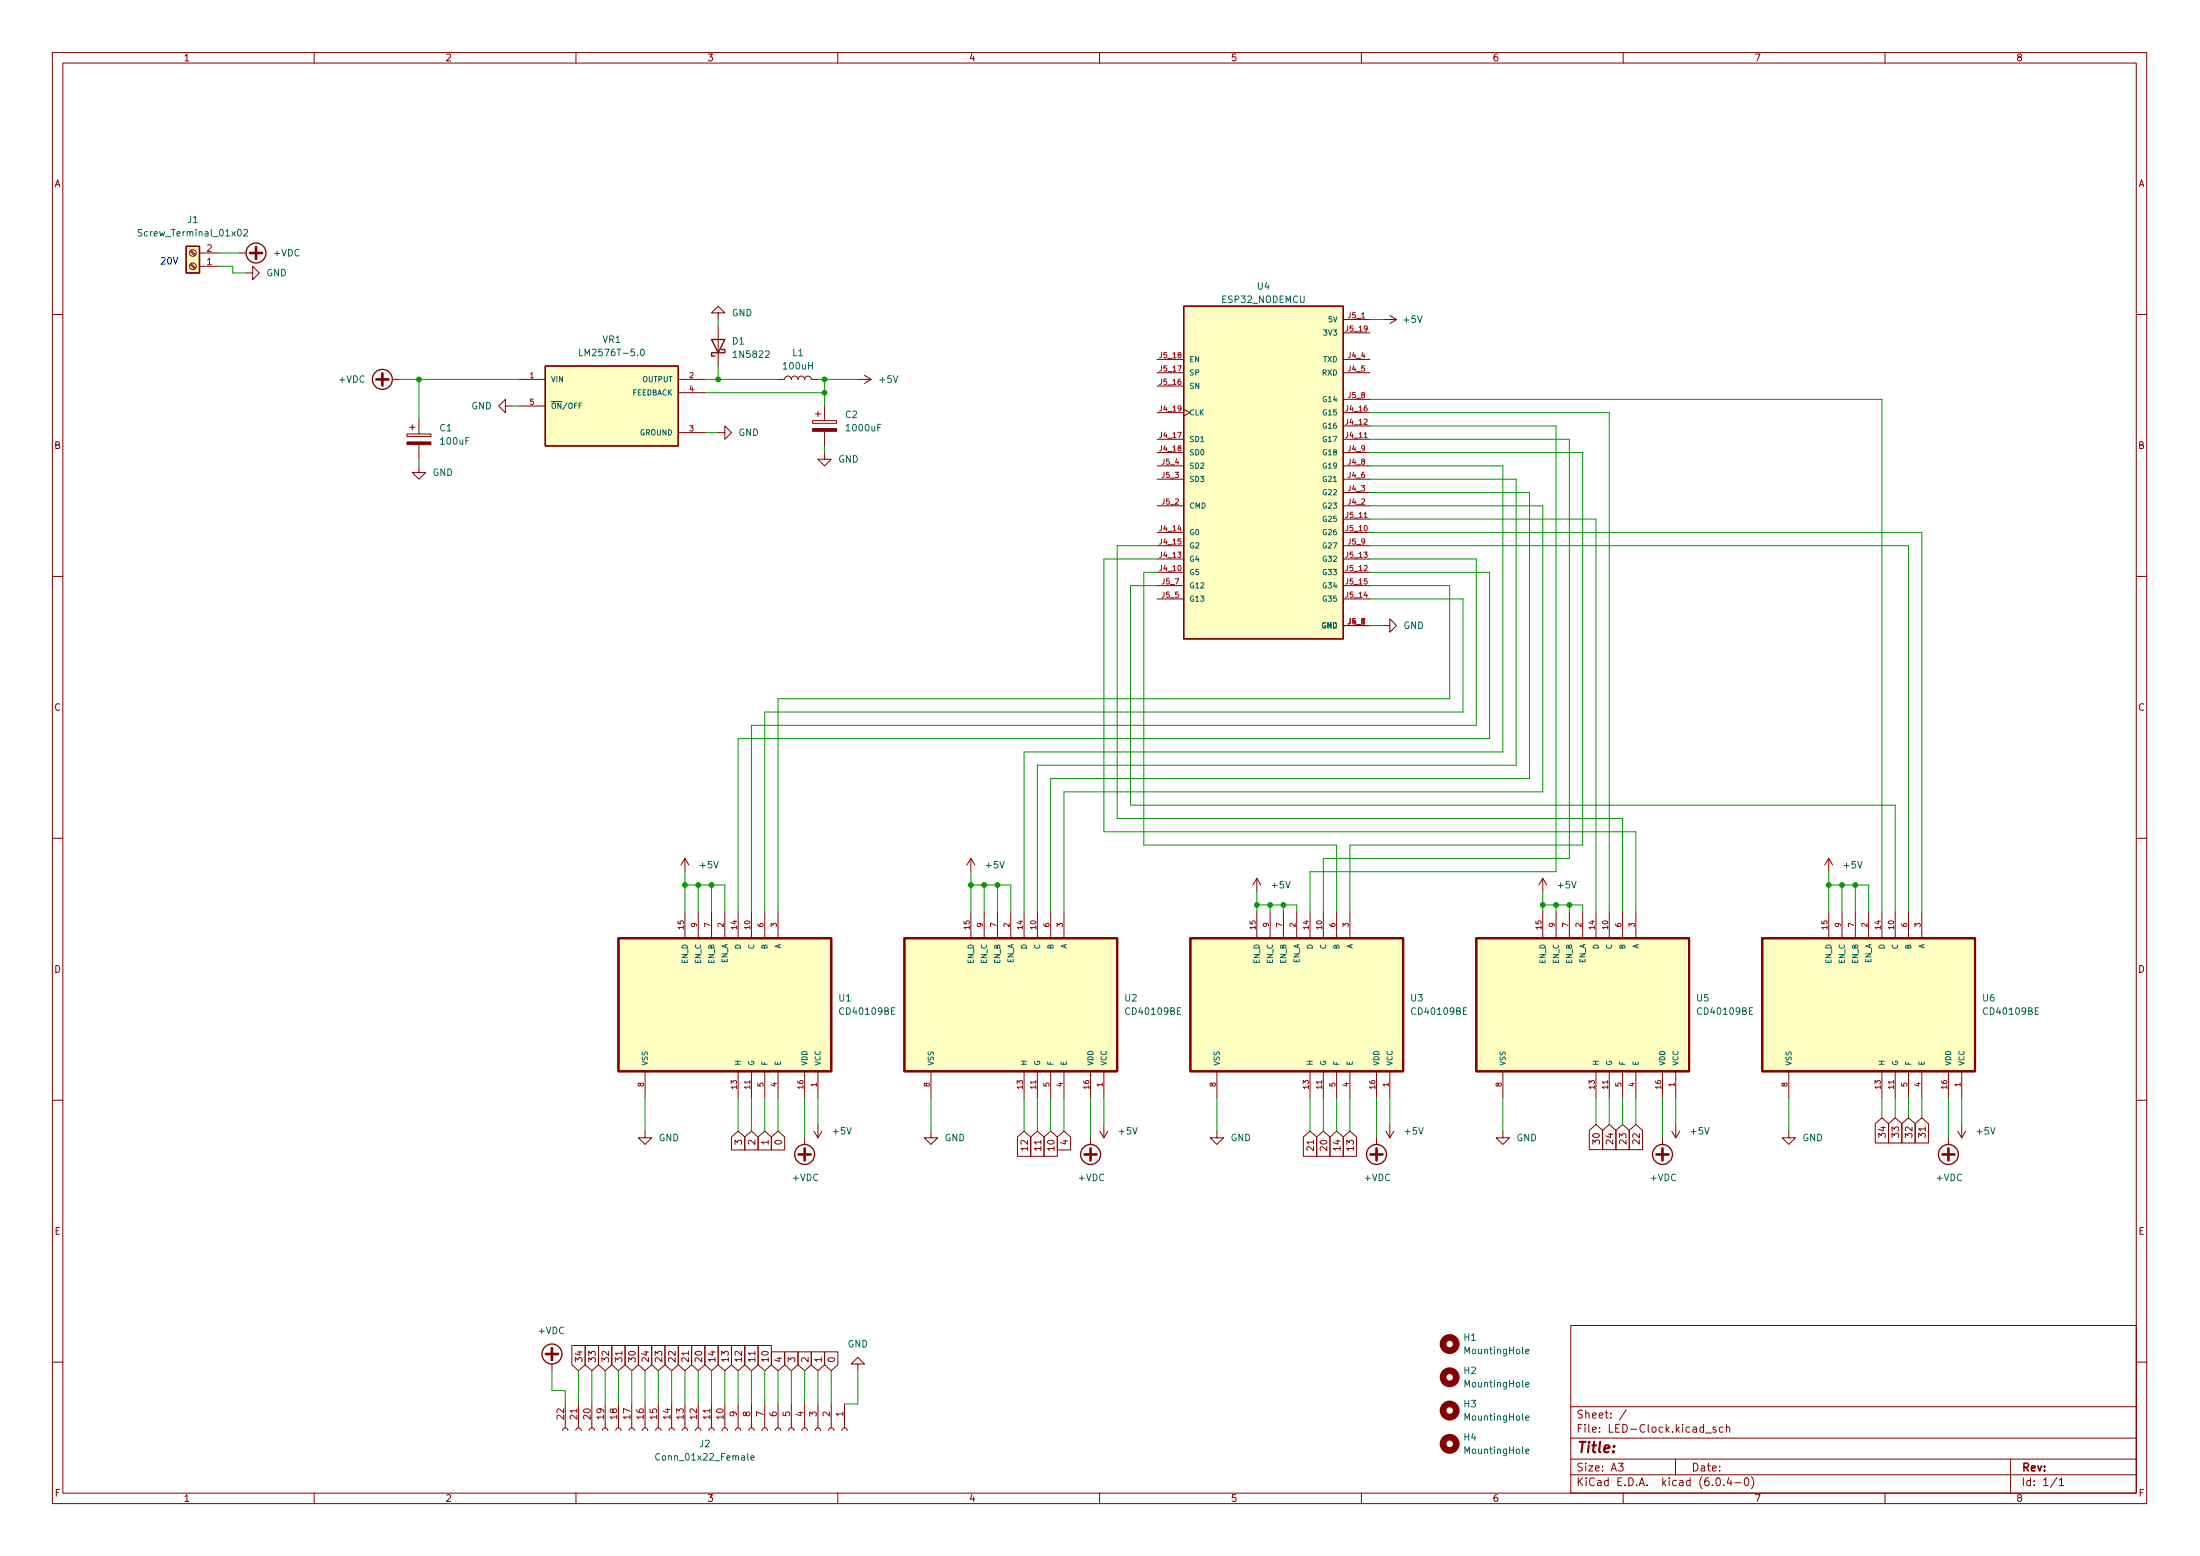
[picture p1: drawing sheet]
<svg xmlns="http://www.w3.org/2000/svg" width="420mm" height="297mm" viewBox="0 0 420 297" stroke-linecap="round" stroke-linejoin="round" font-family="sans-serif">
<g fill="none" stroke="#840000" stroke-width=".19">
<path d="M10 10h400v277h-400zM12 12h396v273h-396zM60 10v2M110 10v2M160 10v2M210 10v2M260 10v2M310 10v2M360 10v2M36.3 48l.9 .8M36.3 50.5l.9 .8M36.5 47.8l.9 .8"/>
<path d="M36.5 50.3l.9 .9M38.1 48.3h3.8M38.1 50.8h3.8M45.7 48.3h1.3M47 52.1h1.3v-1.3l1.2 1.3-1.2 1.3v-1.3M137.2 59.7h1.2l-1.2-1.2-1.3 1.2h1.3v1.3M10 60h2M74.9 72.4h1.3M96.5 77.5v-1.3l-1.3 1.3 1.3 1.3v-1.3h1.3M99.1 72.4h5M99.1 77.5h5M129.5 72.4h5.1"/>
<path d="M129.5 75h5.1M137.2 62.3v7.6M148.6 72.4h1.3a.64 .64 0 0 1 .6-.6 .64 .64 0 0 1 .6 .6 .64 .64 0 0 1 .7-.6 .64 .64 0 0 1 .6 .6 .64 .64 0 0 1 .6-.6 .64 .64 0 0 1 .7 .6 .64 .64 0 0 1 .6-.6 .64 .64 0 0 1 .6 .6h1.3M155.7 79h1M156.2 78.5v1M157.5 77.5v2.8M163.8 72.4h2.6M165.1 71.7l1.3 .7M166.4 72.4l-1.3 .8M221 78.8h5.1M221 68.6h5.1M221 71.2h5.1"/>
<path d="M221 73.7h5.1M226.1 78.1l1.2 .7-1.2 .6M256.5 78.8h5.1M256.5 68.6h5.1M256.5 71.2h5.1M256.5 61h5.1M256.5 63.5h5.1M256.5 76.2h5.1M264.2 61h2.5M265.4 60.2l1.3 .8M266.7 61l-1.3 .8M408 60h2"/>
<path d="M77.7 82.8h4.6v.5h-4.6zM78.2 81.6h1M78.7 81.1v1M80 88.9v1.3h1.3l-1.3 1.3-1.3-1.3h1.3M80 80v2.8M80 84.9v2.8M129.5 82.6h5.1M137.2 82.6h1.2v-1.3l1.3 1.3-1.3 1.3v-1.3M155.2 80.3h4.6v.5h-4.6zM157.5 86.4v1.3h1.2l-1.2 1.2-1.3-1.2h1.3M157.5 82.3v2.8M221 83.9h5.1"/>
<path d="M221 86.4h5.1M221 96.6h5.1M221 91.5h5.1M221 88.9h5.1M256.5 83.9h5.1M256.5 81.3h5.1M256.5 86.4h5.1M256.5 96.6h5.1M256.5 94h5.1M256.5 91.5h5.1M256.5 88.9h5.1M256.5 99.1h5.1"/>
<path d="M10 110h2M221 109.3h5.1M221 106.7h5.1M221 101.6h5.1M221 104.2h5.1M221 114.3h5.1M221 111.8h5.1M256.5 119.4h5.1M256.5 109.3h5.1M256.5 106.7h5.1M256.5 101.6h5.1M256.5 104.2h5.1"/>
<path d="M256.5 114.3h5.1M256.5 111.8h5.1M264.2 119.4h1.2v-1.3l1.3 1.3-1.3 1.3v-1.3M408 110h2M10 160h2M130.8 163.9v2.5M130.8 174v5.1M130.8 163.9l-.8 1.2M130.8 163.9l.8 1.2M133.3 174v5.1M135.9 174v5.1M138.4 174v5.1"/>
<path d="M141 174v5.1M143.5 174v5.1M146 174v5.1M148.6 174v5.1M185.4 163.9l-.7 1.2M185.4 163.9v2.5M185.4 174v5.1M185.4 163.9l.8 1.2M188 174v5.1M190.5 174v5.1M193 174v5.1M195.6 174v5.1"/>
<path d="M198.1 174v5.1M200.7 174v5.1M203.2 174v5.1M240 167.7l-.7 1.2M240 167.7v2.5M240 174v5.1M240 167.7l.8 1.2M242.6 174v5.1M245.1 174v5.1M247.6 174v5.1M250.2 174v5.1M252.7 174v5.1"/>
<path d="M255.3 174v5.1M257.8 174v5.1M294.6 167.7l-.7 1.2M294.6 167.7v2.5M294.6 174v5.1M294.6 167.7l.8 1.2M297.2 174v5.1M299.7 174v5.1M302.3 174v5.1M304.8 174v5.1M307.3 174v5.1M309.9 174v5.1"/>
<path d="M312.4 174v5.1M349.2 163.9v2.5M349.2 174v5.1M349.2 163.9l-.7 1.2M349.2 163.9l.8 1.2M351.8 174v5.1M354.3 174v5.1M356.9 174v5.1M359.4 174v5.1M361.9 174v5.1M364.5 174v5.1M367 174v5.1"/>
<path d="M408 160h2M10 210h2M123.2 215.9v1.3h1.3l-1.3 1.3-1.3-1.3h1.3M123.2 204.5v5.1M139.7 217l1.3-1.1 1.2 1.1v2.5h-2.5zM141 204.5v5.1M142.2 217l1.3-1.1 1.3 1.1v2.5h-2.6zM143.5 204.5v5.1M144.8 217l1.2-1.1 1.3 1.1v2.5h-2.5zM146 204.5v5.1M147.3 217l1.3-1.1 1.3 1.1v2.5h-2.6zM148.6 204.5v5.1"/>
<path d="M153.7 204.5v5.1M153.7 217.2v1.3M155.4 215.9l.8 1.3M156.2 204.5v5.1M156.2 214.7v2.5M157 215.9l-.8 1.3M177.8 215.9v1.3h1.3l-1.3 1.3-1.3-1.3h1.3M177.8 204.5v5.1M194.3 217l1.3-1.1 1.3 1.1v3.7h-2.6zM195.6 204.5v5.1M196.8 217l1.3-1.1 1.3 1.1v3.7h-2.6zM198.1 204.5v5.1"/>
<path d="M199.4 217l1.3-1.1 1.2 1.1v3.7h-2.5zM200.7 204.5v5.1M201.9 217l1.3-1.1 1.3 1.1v2.5h-2.6zM203.2 204.5v5.1M208.3 204.5v5.1M208.3 217.2v1.3M210.1 215.9l.7 1.3M210.8 204.5v5.1M210.8 214.7v2.5M211.6 215.9l-.8 1.3M232.4 215.9v1.3h1.3l-1.3 1.3-1.3-1.3h1.3M232.4 204.5v5.1"/>
<path d="M248.9 217l1.3-1.1 1.3 1.1v3.7h-2.6zM250.2 204.5v5.1M251.5 217l1.2-1.1 1.3 1.1v3.7h-2.5zM252.7 204.5v5.1M254 217l1.3-1.1 1.2 1.1v3.7h-2.5zM255.3 204.5v5.1M256.5 217l1.3-1.1 1.3 1.1v3.7h-2.6zM257.8 204.5v5.1M262.9 204.5v5.1M262.9 217.2v1.3M264.7 215.9l.7 1.3M265.4 204.5v5.1"/>
<path d="M265.4 214.7v2.5M266.2 215.9l-.8 1.3M287 215.9v1.3h1.3l-1.3 1.3-1.3-1.3h1.3M287 204.5v5.1M303.5 215.8l1.3-1.1 1.3 1.1v3.7h-2.6zM304.8 204.5v5.1M306.1 215.8l1.2-1.1 1.3 1.1v3.7h-2.5zM307.3 204.5v5.1M308.6 215.8l1.3-1.1 1.2 1.1v3.7h-2.5zM309.9 204.5v5.1M311.1 215.8l1.3-1.1 1.3 1.1v3.7h-2.6zM312.4 204.5v5.1"/>
<path d="M317.5 204.5v5.1M317.5 217.2v1.3M319.3 215.9l.7 1.3M320 204.5v5.1M320 214.7v2.5M320.8 215.9l-.8 1.3M341.6 215.9v1.3h1.3l-1.3 1.3-1.2-1.3h1.2M341.6 204.5v5.1M358.1 214.5l1.3-1.1 1.3 1.1v3.7h-2.6zM359.4 204.5v5.1M360.7 214.5l1.2-1.1 1.3 1.1v3.7h-2.5zM361.9 204.5v5.1"/>
<path d="M363.2 214.5l1.3-1.1 1.3 1.1v3.7h-2.6zM364.5 204.5v5.1M365.8 214.5l1.2-1.1 1.3 1.1v3.7h-2.5zM367 204.5v5.1M372.1 204.5v5.1M372.1 217.2v1.3M373.9 215.9l.7 1.3M374.6 204.5v5.1M374.6 214.7v2.5M375.4 215.9l-.8 1.3M408 210h2M109.2 256.9h2.6v3.6l-1.3 1.2-1.3-1.2z"/>
<path d="M111.8 256.9h2.5v3.6l-1.3 1.2-1.2-1.2zM114.3 256.9h2.5v3.6l-1.2 1.2-1.3-1.2zM116.8 256.9h2.6v3.6l-1.3 1.2-1.3-1.2zM118.8 258v.7M119.4 256.9h2.5v3.6l-1.3 1.2-1.2-1.2zM121.9 256.9h2.6v3.6l-1.3 1.2-1.3-1.2zM124.5 256.9h2.5v3.6l-1.3 1.2-1.2-1.2zM127 256.9h2.5v3.6l-1.2 1.2-1.3-1.2zM129.5 256.9h2.6v3.6l-1.3 1.2-1.3-1.2zM131.5 258v.7M132.1 256.9h2.5v3.6l-1.3 1.2-1.2-1.2zM134.6 256.9h2.6v3.6l-1.3 1.2-1.3-1.2z"/>
<path d="M137.2 256.9h2.5v3.6l-1.3 1.2-1.2-1.2zM139.7 256.9h2.5v3.6l-1.2 1.2-1.3-1.2zM142.2 256.9h2.6v3.6l-1.3 1.2-1.3-1.2zM144.2 258v.7M144.8 256.9h2.5v3.6l-1.3 1.2-1.2-1.2zM147.3 258.1h2.6v2.4l-1.3 1.2-1.3-1.2zM149.9 258.1h2.5v2.4l-1.3 1.2-1.2-1.2zM152.4 258.1h2.5v2.4l-1.2 1.2-1.3-1.2zM154.9 258.1h2.6v2.4l-1.3 1.2-1.3-1.2zM157.5 258.1h2.5v2.4l-1.3 1.2-1.2-1.2zM300 253h108v32h-108zM10 260h2"/>
<path d="M105.4 260.4v1.3M107.4 273.1l.2-.4 .3-.1 .4 .1 .2 .4M107.9 268v4.6M110 273.1l.1-.4 .4-.1 .3 .1 .2 .4M110.5 268v4.6M112.5 273.1l.2-.4 .3-.1 .4 .1 .1 .4M113 268v4.6M115.1 273.1l.1-.4 .4-.1 .3 .1 .2 .4M115.6 268v4.6M117.6 273.1l.2-.4 .3-.1 .4 .1 .1 .4M118.1 268v4.6M120.1 273.1l.2-.4 .3-.1 .4 .1 .2 .4"/>
<path d="M120.6 268v4.6M122.7 273.1l.1-.4 .4-.1 .3 .1 .2 .4M123.2 268v4.6M125.2 273.1l.2-.4 .3-.1 .4 .1 .1 .4M125.7 268v4.6M127.8 273.1l.1-.4 .4-.1 .3 .1 .2 .4M128.3 268v4.6M130.3 273.1l.2-.4 .3-.1 .4 .1 .1 .4M130.8 268v4.6M132.8 273.1l.2-.4 .3-.1 .4 .1 .2 .4M133.3 268v4.6M135.4 273.1l.1-.4 .4-.1 .3 .1 .2 .4"/>
<path d="M135.9 268v4.6M137.9 273.1l.2-.4 .3-.1 .4 .1 .1 .4M138.4 268v4.6M140.5 273.1l.1-.4 .4-.1 .3 .1 .2 .4M141 268v4.6M143 273.1l.2-.4 .3-.1 .4 .1 .1 .4M143.5 268v4.6M145.5 273.1l.2-.4 .3-.1 .4 .1 .2 .4M146 268v4.6M148.1 273.1l.1-.4 .4-.1 .3 .1 .2 .4M148.6 268v4.6M150.6 273.1l.2-.4 .3-.1 .4 .1 .1 .4"/>
<path d="M151.1 268v4.6M153.2 273.1l.1-.4 .4-.1 .3 .1 .2 .4M153.7 268v4.6M155.7 273.1l.2-.4 .3-.1 .4 .1 .1 .4M156.2 268v4.6M158.2 273.1l.2-.4 .3-.1 .4 .1 .2 .4M158.7 268v4.6M160.8 273.1l.1-.4 .4-.1 .3 .1 .2 .4M161.3 268v4.6M163.8 260.4h1.3l-1.3-1.3-1.2 1.3h1.2v1.3M300 278.5h108M300 274.5h108"/>
<path d="M300 268.5h108M309.1 279.3h.9l-.5 .6 .4 .1v.7l-.2 .1-.6-.1M310.6 269.1l-1.3 2M320 278.5v3M325.7 273.6h1.1M327.7 272.5l-.3-.1-.3 .2 .1 .2 .5 .2v.3h-.6M329.1 272.5l-.5-.1-.2 .3 .1 .6h.6M329.7 272.6l.2-.2 .4 .1v.9M329.7 271.9v1.5M384 278.5v6.5M408 260h2M60 285v2"/>
<path d="M110 285v2M160 285v2M210 285v2M260 285v2M300 281.5h108M310 285v2M327.9 282.2l.2-.1a.8 .8 0 0 1 .5 .8 .8 .8 0 0 1-.5 .7 1 1 0 0 1-.2-1.4zM329.2 283.5v.1M330.2 282l-.3 1.1h.9M330.6 282.6v1M331.4 283h1.1M333.3 282.3l.2-.2a.8 .8 0 0 1 .5 .8 .8 .8 0 0 1-.5 .7l-.2-.1-.2-.5z"/>
<path d="M334.5 281.9a1.72 1.72 0 0 1 0 2.3M360 285v2M392.9 282l-1.3 2M393.3 282.5l.4-.4v1.5M393.3 283.6h.8"/>
<circle cx="36.8" cy="48.3" r=".63"/>
<circle cx="36.8" cy="50.8" r=".63"/>
</g>
<path d="M27.1 43.9l-.5-.1-.2 .1v.4l.6 .2 .1 .3-.2 .3-.5-.1M46.6 43.9l.5-.1 .2 .4-.8 .9h.8M110.7 66.7v1.2h.6M122.4 66.8l.2-.1a.68 .68 0 0 1 .5 .6 .68 .68 0 0 1-.5 .6l-.3-.5zM291.4 258l.6-.1-.1-.3h-.3l-.2 .2 .1 .6h.4M126 277.6a.6 .6 0 0 0-.8 .4 .6 .6 0 0 0 .6 .7l.2-.1M143.4 278.3l.6-.1v-.2l-.4-.1-.2 .2 .1 .6h.5M291.4 264.3l.6-.1-.1-.2-.3-.1-.2 .2 .1 .6h.4M291.4 277l.6-.1-.1-.2-.3-.1-.2 .2 .1 .6h.4M291.4 270.7l.6-.1-.1-.3h-.3l-.2 .2 .1 .6h.4" fill="none" stroke="#006464" stroke-width=".19"/>
<g fill="none" stroke="#840000" stroke-width=".51">
<path d="M47.8 48.3h2.2M48.9 47.2v2.2M71.9 72.4h2.3M73 71.3v2.3M153.7 219.2v2.3M208.3 219.2v2.3M262.9 219.2v2.3M317.5 219.2v2.3M372.1 219.2v2.3M152.5 220.4h2.3M207.1 220.4h2.3M261.7 220.4h2.3"/>
<path d="M316.4 220.4h2.2M371 220.4h2.3M104.3 258.5h2.3M105.4 257.3v2.3"/>
</g>
<g fill="none" stroke="#840000" stroke-width=".25">
<path d="M35.6 47h2.5v5.1h-2.5zM226.1 58.5h30.4v63.5h-30.4zM104.1 69.9h25.4v15.2h-25.4zM135.9 64.8h2.5l-1.2 2.5zM137.8 66.7h.6v.6h-2.5v.7h.6"/>
<circle cx="48.9" cy="48.3" r="1.9"/>
<circle cx="73" cy="72.4" r="1.9"/>
<circle cx="153.7" cy="220.4" r="1.9"/>
<circle cx="208.3" cy="220.4" r="1.9"/>
<circle cx="262.9" cy="220.4" r="1.9"/>
<circle cx="317.5" cy="220.4" r="1.9"/>
<circle cx="372.1" cy="220.4" r="1.9"/>
<circle cx="105.4" cy="258.5" r="1.9"/>
</g>
<g fill="#ffffc2" stroke="#ffffc2" stroke-width=".19">
<path d="M281.9 179.1h40.7v25.4h-40.7z"/>
<path d="M336.5 179.1h40.7v25.4h-40.7z"/>
<path d="M35.6 47h2.5v5.1h-2.5z"/>
<path d="M118.1 179.1h40.6v25.4h-40.6z"/>
<path d="M226.1 58.5h30.4v63.5h-30.4z"/>
<path d="M172.7 179.1h40.7v25.4h-40.7z"/>
<path d="M227.3 179.1h40.7v25.4h-40.7z"/>
<path d="M104.1 69.9h25.4v15.2h-25.4z"/>
</g>
<path d="M118.1 179.1h40.6v25.4h-40.6zM172.7 179.1h40.7v25.4h-40.7zM227.3 179.1h40.7v25.4h-40.7zM281.9 179.1h40.7v25.4h-40.7zM336.5 179.1h40.7v25.4h-40.7z" fill="none" stroke="#840000" stroke-width=".41"/>
<g fill="#840000" stroke="#840000" stroke-width=".19">
<path d="M155.2 81.8h4.6v.5h-4.6z"/>
<path d="M77.7 84.4h4.6v.5h-4.6z"/>
</g>
<g fill="none" stroke="#840000" stroke-width="1.3">
<circle cx="276.9" cy="256.6" r="1.27"/>
<circle cx="276.9" cy="275.6" r="1.27"/>
<circle cx="276.9" cy="269.3" r="1.27"/>
<circle cx="276.9" cy="262.9" r="1.27"/>
</g>
<g fill="none" stroke="#009600" stroke-width=".19">
<path d="M41.9 50.8h2.5v1.3h2.6M41.9 48.3h3.8M76.2 72.4h22.9M80 72.4v7.6M97.8 77.5h1.3M134.6 72.4h14M134.6 75h22.9M137.2 61v1.3M137.2 69.9v2.5M156.2 72.4h7.6M157.5 72.4v5.1M261.6 78.8h45.7v95.2"/>
<path d="M261.6 76.2h97.8v97.8M261.6 61h2.6M80 87.7v1.2M134.6 82.6h2.6M157.5 85.1v1.3M261.6 99.1h43.2v74.9M261.6 81.3h35.6v85.1h-47v7.6M261.6 86.4h40.7v74.9h-44.5v12.7M261.6 88.9h25.4v54.6h-91.4v30.5M261.6 91.5h28v54.6h-91.5v27.9M261.6 94h30.5v54.6h-91.4v25.4M261.6 96.6h33v54.6h-91.4v22.8"/>
<path d="M261.6 83.9h38.1v80h-47v10.1M221 106.7h-10.2v52.1h101.6v15.2M221 104.2h-7.6v52h96.5v17.8M221 111.8h-5.1v41.9h146v20.3M221 109.3h-2.6v52h36.9v12.7M261.6 101.6h105.4v72.4M261.6 104.2h102.9v69.8M261.6 106.7h20.3v31.8h-138.4v35.5M261.6 111.8h15.3v21.6h-128.3v40.6M261.6 114.3h17.8v21.6h-133.4v38.1M261.6 109.3h22.9v31.7h-143.5v33M261.6 119.4h2.6"/>
<path d="M130.8 168.9h7.6v5.1M130.8 166.4v7.6M133.3 168.9v5.1M135.9 168.9v5.1M185.4 168.9h7.6v5.1M185.4 166.4v7.6M188 168.9v5.1M190.5 168.9v5.1M240 172.8h7.6v1.2M240 170.2v3.8M242.6 172.8v1.2M245.1 172.8v1.2"/>
<path d="M294.6 172.8h7.7v1.2M294.6 170.2v3.8M297.2 172.8v1.2M299.7 172.8v1.2M349.2 168.9h7.7v5.1M349.2 166.4v7.6M351.8 168.9v5.1M354.3 168.9v5.1M123.2 209.6v6.3M141 209.6v6.3M143.5 209.6v6.3M146 209.6v6.3"/>
<path d="M148.6 209.6v6.3M153.7 209.6v7.6M156.2 209.6v5.1M177.8 209.6v6.3M195.6 209.6v6.3M198.1 209.6v6.3M200.7 209.6v6.3M203.2 209.6v6.3M208.3 209.6v7.6M210.8 209.6v5.1M232.4 209.6v6.3M250.2 209.6v6.3"/>
<path d="M252.7 209.6v6.3M255.3 209.6v6.3M257.8 209.6v6.3M262.9 209.6v7.6M265.4 209.6v5.1M287 209.6v6.3M304.8 209.6v5.1M307.3 209.6v5.1M309.9 209.6v5.1M312.4 209.6v5.1M317.5 209.6v7.6M320 209.6v5.1"/>
<path d="M341.6 209.6v6.3M359.4 209.6v3.8M361.9 209.6v3.8M364.5 209.6v3.8M367 209.6v3.8M372.1 209.6v7.6M374.6 209.6v5.1M105.4 261.7v3.8h2.5v2.5M110.5 261.7v6.3M113 261.7v6.3M115.6 261.7v6.3M118.1 261.7v6.3"/>
<path d="M120.6 261.7v6.3M123.2 261.7v6.3M125.7 261.7v6.3M128.3 261.7v6.3M130.8 261.7v6.3M133.3 261.7v6.3M135.9 261.7v6.3M138.4 261.7v6.3M141 261.7v6.3M143.5 261.7v6.3M146 261.7v6.3M148.6 261.7v6.3"/>
<path d="M151.1 261.7v6.3M153.7 261.7v6.3M156.2 261.7v6.3M158.7 261.7v6.3M163.8 261.7v6.3h-2.5"/>
</g>
<g fill="#009600" stroke="#009600" stroke-width=".19">
<circle cx="299.7" cy="172.8" r=".46"/>
<circle cx="294.6" cy="172.8" r=".46"/>
<circle cx="297.2" cy="172.8" r=".46"/>
<circle cx="185.4" cy="168.9" r=".46"/>
<circle cx="188" cy="168.9" r=".46"/>
<circle cx="190.5" cy="168.9" r=".46"/>
<circle cx="130.8" cy="168.9" r=".46"/>
<circle cx="137.2" cy="72.4" r=".46"/>
<circle cx="80" cy="72.4" r=".46"/>
<circle cx="157.5" cy="75" r=".46"/>
<circle cx="157.5" cy="72.4" r=".46"/>
<circle cx="349.2" cy="168.9" r=".46"/>
<circle cx="351.8" cy="168.9" r=".46"/>
<circle cx="354.3" cy="168.9" r=".46"/>
<circle cx="133.3" cy="168.9" r=".46"/>
<circle cx="135.9" cy="168.9" r=".46"/>
<circle cx="240" cy="172.8" r=".46"/>
<circle cx="245.1" cy="172.8" r=".46"/>
<circle cx="242.6" cy="172.8" r=".46"/>
</g>
<text font-size="2.8" fill="#840000" x="301" y="277.3">Title:</text>
<g font-size="2.1" fill="#840000">
<text x="301" y="273.5">File: LED-Clock.kicad_sch</text>
<text x="301" y="270.8">Sheet: /</text>
<text x="301" y="280.9">Size: A3</text>
<text x="323" y="280.9">Date:</text>
<text x="386" y="280.9">Rev:</text>
<text x="301" y="283.7">KiCad E.D.A. kicad (6.0.4-0)</text>
<text x="386" y="283.7">Id: 1/1</text>
</g>
<g font-size="1.8" fill="#840000">
<text x="35" y="11.7">1</text>
<text x="85" y="11.7">2</text>
<text x="135" y="11.7">3</text>
<text x="185" y="11.7">4</text>
<text x="235" y="11.7">5</text>
<text x="285" y="11.7">6</text>
<text x="335" y="11.7">7</text>
<text x="385" y="11.7">8</text>
<text x="10.3" y="35.7">A</text>
<text x="408.3" y="35.7">A</text>
<text x="10.3" y="85.7">B</text>
<text x="408.3" y="85.7">B</text>
<text x="10.3" y="135.7">C</text>
<text x="408.3" y="135.7">C</text>
<text x="10.3" y="185.7">D</text>
<text x="408.3" y="185.7">D</text>
<text x="141.7" y="218.3" transform="rotate(-90 141.7 218.3)">3</text>
<text x="144.2" y="218.3" transform="rotate(-90 144.2 218.3)">2</text>
<text x="146.8" y="218.3" transform="rotate(-90 146.8 218.3)">1</text>
<text x="149.3" y="218.3" transform="rotate(-90 149.3 218.3)">0</text>
<text x="196.3" y="219.3" transform="rotate(-90 196.3 219.3)">12</text>
<text x="198.8" y="219.3" transform="rotate(-90 198.8 219.3)">11</text>
<text x="201.4" y="219.3" transform="rotate(-90 201.4 219.3)">10</text>
<text x="203.9" y="218.3" transform="rotate(-90 203.9 218.3)">4</text>
<text x="250.9" y="219.3" transform="rotate(-90 250.9 219.3)">21</text>
<text x="253.5" y="219.3" transform="rotate(-90 253.5 219.3)">20</text>
<text x="256" y="219.3" transform="rotate(-90 256 219.3)">14</text>
<text x="258.5" y="219.3" transform="rotate(-90 258.5 219.3)">13</text>
<text x="305.5" y="218.1" transform="rotate(-90 305.5 218.1)">30</text>
<text x="308.1" y="218.1" transform="rotate(-90 308.1 218.1)">24</text>
<text x="310.6" y="218.1" transform="rotate(-90 310.6 218.1)">23</text>
<text x="313.1" y="218.1" transform="rotate(-90 313.1 218.1)">22</text>
<text x="360.1" y="216.8" transform="rotate(-90 360.1 216.8)">34</text>
<text x="362.7" y="216.8" transform="rotate(-90 362.7 216.8)">33</text>
<text x="365.2" y="216.8" transform="rotate(-90 365.2 216.8)">32</text>
<text x="367.8" y="216.8" transform="rotate(-90 367.8 216.8)">31</text>
<text x="10.4" y="235.7">E</text>
<text x="408.4" y="235.7">E</text>
<text x="111.2" y="260.2" transform="rotate(-90 111.2 260.2)">34</text>
<text x="113.8" y="260.2" transform="rotate(-90 113.8 260.2)">33</text>
<text x="116.3" y="260.2" transform="rotate(-90 116.3 260.2)">32</text>
<text x="118.8" y="260.2" transform="rotate(-90 118.8 260.2)">31</text>
<text x="121.4" y="260.2" transform="rotate(-90 121.4 260.2)">30</text>
<text x="123.9" y="260.2" transform="rotate(-90 123.9 260.2)">24</text>
<text x="126.5" y="260.2" transform="rotate(-90 126.5 260.2)">23</text>
<text x="129" y="260.2" transform="rotate(-90 129 260.2)">22</text>
<text x="131.5" y="260.2" transform="rotate(-90 131.5 260.2)">21</text>
<text x="134.1" y="260.2" transform="rotate(-90 134.1 260.2)">20</text>
<text x="136.6" y="260.2" transform="rotate(-90 136.6 260.2)">14</text>
<text x="139.2" y="260.2" transform="rotate(-90 139.2 260.2)">13</text>
<text x="141.7" y="260.2" transform="rotate(-90 141.7 260.2)">12</text>
<text x="144.2" y="260.2" transform="rotate(-90 144.2 260.2)">11</text>
<text x="146.8" y="260.2" transform="rotate(-90 146.8 260.2)">10</text>
<text x="149.3" y="260.2" transform="rotate(-90 149.3 260.2)">4</text>
<text x="151.9" y="260.2" transform="rotate(-90 151.9 260.2)">3</text>
<text x="154.4" y="260.2" transform="rotate(-90 154.4 260.2)">2</text>
<text x="156.9" y="260.2" transform="rotate(-90 156.9 260.2)">1</text>
<text x="159.5" y="260.2" transform="rotate(-90 159.5 260.2)">0</text>
<text x="10.4" y="285.7">F</text>
<text x="35" y="286.7">1</text>
<text x="85" y="286.7">2</text>
<text x="135" y="286.7">3</text>
<text x="185" y="286.7">4</text>
<text x="235" y="286.7">5</text>
<text x="285" y="286.7">6</text>
<text x="335" y="286.7">7</text>
<text x="385" y="286.7">8</text>
<text x="408.4" y="285.7">F</text>
</g>
<g font-size="1.8" fill="#006464">
<text x="27.1" y="45.1">Screw_Terminal_01x02</text>
<text x="35.8" y="42.6">J1</text>
<text x="50.8" y="52.7">GND</text>
<text x="52.4" y="48.9">+VDC</text>
<text x="233.5" y="57.8">ESP32_NODEMCU</text>
<text x="240.2" y="55.3">U4</text>
<text x="115.1" y="65.4">VR1</text>
<text x="139.7" y="60.4">GND</text>
<text x="139.9" y="65.8">D1</text>
<text x="268.2" y="61.6">+5V</text>
<text x="111.5" y="68">LM2576T-5.0</text>
<text x="140.4" y="68.3">1N5822</text>
<text x="149.7" y="70.5">100uH</text>
<text x="151.4" y="68">L1</text>
<text x="64.8" y="73.1">+VDC</text>
<text x="168.1" y="73.1">+5V</text>
<text x="84" y="82.3">C1</text>
<text x="90" y="78.1">GND</text>
<text x="141" y="83.2">GND</text>
<text x="161.5" y="79.8">C2</text>
<text x="161.9" y="82.3">1000uF</text>
<text x="84.3" y="84.9">100uF</text>
<text x="160.1" y="88.3">GND</text>
<text x="82.6" y="90.8">GND</text>
<text x="268" y="120.1">GND</text>
<text x="133.8" y="165.8">+5V</text>
<text x="188.4" y="165.8">+5V</text>
<text x="352.2" y="165.8">+5V</text>
<text x="243" y="169.6">+5V</text>
<text x="297.6" y="169.6">+5V</text>
<text x="160.2" y="191.2">U1</text>
<text x="214.8" y="191.2">U2</text>
<text x="269.5" y="191.2">U3</text>
<text x="324.1" y="191.2">U5</text>
<text x="378.7" y="191.2">U6</text>
<text x="160.6" y="193.7">CD40109BE</text>
<text x="215.2" y="193.7">CD40109BE</text>
<text x="269.9" y="193.7">CD40109BE</text>
<text x="324.5" y="193.7">CD40109BE</text>
<text x="379.1" y="193.7">CD40109BE</text>
<text x="125.8" y="217.8">GND</text>
<text x="159.2" y="216.6">+5V</text>
<text x="180.4" y="217.8">GND</text>
<text x="213.8" y="216.6">+5V</text>
<text x="235" y="217.8">GND</text>
<text x="268.4" y="216.6">+5V</text>
<text x="289.6" y="217.8">GND</text>
<text x="323" y="216.6">+5V</text>
<text x="344.2" y="217.8">GND</text>
<text x="377.6" y="216.6">+5V</text>
<text x="151.4" y="225.5">+VDC</text>
<text x="206" y="225.5">+VDC</text>
<text x="260.6" y="225.5">+VDC</text>
<text x="315.3" y="225.5">+VDC</text>
<text x="369.9" y="225.5">+VDC</text>
<text x="102.9" y="254.7">+VDC</text>
<text x="161.9" y="257.2">GND</text>
<text x="279.6" y="255.9">H1</text>
<text x="279.6" y="262.3">H2</text>
<text x="280" y="258.5">MountingHole</text>
<text x="279.6" y="268.6">H3</text>
<text x="280" y="264.8">MountingHole</text>
<text x="279.6" y="275">H4</text>
<text x="280" y="271.2">MountingHole</text>
<text x="125.9" y="278.8">Conn_01x22_Female</text>
<text x="133.6" y="276.3">J2</text>
<text x="280" y="277.5">MountingHole</text>
</g>
<text font-size="1.8" fill="#0000c2" x="30.5" y="50.5">20V</text>
<g font-size="1.8" fill="#a90000">
<text x="39.5" y="50.6">1</text>
<text x="39.5" y="48">2</text>
<text x="107.7" y="270.9" transform="rotate(-90 107.7 270.9)">22</text>
<text x="110.2" y="270.9" transform="rotate(-90 110.2 270.9)">21</text>
<text x="112.8" y="270.9" transform="rotate(-90 112.8 270.9)">20</text>
<text x="115.3" y="270.9" transform="rotate(-90 115.3 270.9)">19</text>
<text x="117.9" y="270.9" transform="rotate(-90 117.9 270.9)">18</text>
<text x="120.4" y="270.9" transform="rotate(-90 120.4 270.9)">17</text>
<text x="122.9" y="270.9" transform="rotate(-90 122.9 270.9)">16</text>
<text x="125.5" y="270.9" transform="rotate(-90 125.5 270.9)">15</text>
<text x="128" y="270.9" transform="rotate(-90 128 270.9)">14</text>
<text x="130.6" y="270.9" transform="rotate(-90 130.6 270.9)">13</text>
<text x="133.1" y="270.9" transform="rotate(-90 133.1 270.9)">12</text>
<text x="135.6" y="270.9" transform="rotate(-90 135.6 270.9)">11</text>
<text x="138.2" y="270.9" transform="rotate(-90 138.2 270.9)">10</text>
<text x="140.7" y="270.4" transform="rotate(-90 140.7 270.4)">9</text>
<text x="143.3" y="270.4" transform="rotate(-90 143.3 270.4)">8</text>
<text x="145.8" y="270.4" transform="rotate(-90 145.8 270.4)">7</text>
<text x="148.3" y="270.4" transform="rotate(-90 148.3 270.4)">6</text>
<text x="150.9" y="270.4" transform="rotate(-90 150.9 270.4)">5</text>
<text x="153.4" y="270.4" transform="rotate(-90 153.4 270.4)">4</text>
<text x="156" y="270.4" transform="rotate(-90 156 270.4)">3</text>
<text x="158.5" y="270.4" transform="rotate(-90 158.5 270.4)">2</text>
<text x="161" y="270.4" transform="rotate(-90 161 270.4)">1</text>
</g>
<g font-size="1.4" fill="#006464">
<text x="253" y="64">3V3</text>
<text x="253.8" y="61.5">5V</text>
<text x="227.1" y="71.7">SP</text>
<text x="227.1" y="69.1">EN</text>
<text x="252.5" y="71.7">RXD</text>
<text x="252.7" y="69.1">TXD</text>
<text x="105.2" y="72.9">VIN</text>
<text x="120.7" y="75.5">FEEDBACK</text>
<text x="122.7" y="72.9">OUTPUT</text>
<text x="227.1" y="74.2">SN</text>
<text x="252.8" y="76.7">G14</text>
<text x="105.2" y="78">~{ON}/OFF</text>
<text x="122.2" y="83.1">GROUND</text>
<text x="227.1" y="79.3">CLK</text>
<text x="252.8" y="81.8">G16</text>
<text x="252.8" y="79.3">G15</text>
<text x="227.1" y="84.4">SD1</text>
<text x="227.1" y="86.9">SD0</text>
<text x="227.1" y="89.4">SD2</text>
<text x="252.8" y="84.4">G17</text>
<text x="252.8" y="89.4">G19</text>
<text x="252.8" y="86.9">G18</text>
<text x="227.1" y="92">SD3</text>
<text x="252.8" y="94.5">G22</text>
<text x="252.8" y="92">G21</text>
<text x="227.1" y="97.1">CMD</text>
<text x="252.8" y="97.1">G23</text>
<text x="252.8" y="99.6">G25</text>
<text x="227.1" y="107.2">G4</text>
<text x="227.1" y="102.1">G0</text>
<text x="227.1" y="104.7">G2</text>
<text x="252.8" y="102.1">G26</text>
<text x="252.8" y="107.2">G32</text>
<text x="252.8" y="104.7">G27</text>
<text x="227.1" y="109.8">G5</text>
<text x="227.1" y="112.3">G12</text>
<text x="252.8" y="109.8">G33</text>
<text x="252.8" y="112.3">G34</text>
<text x="227.1" y="114.8">G13</text>
<text x="252.4" y="119.9">GND</text>
<text x="252.8" y="114.8">G35</text>
<text x="131.3" y="183.9" transform="rotate(-90 131.3 183.9)">EN_D</text>
<text x="133.9" y="183.9" transform="rotate(-90 133.9 183.9)">EN_C</text>
<text x="136.4" y="183.9" transform="rotate(-90 136.4 183.9)">EN_B</text>
<text x="138.9" y="183.9" transform="rotate(-90 138.9 183.9)">EN_A</text>
<text x="141.5" y="181.1" transform="rotate(-90 141.5 181.1)">D</text>
<text x="144" y="181.1" transform="rotate(-90 144 181.1)">C</text>
<text x="146.6" y="181.1" transform="rotate(-90 146.6 181.1)">B</text>
<text x="149.1" y="181.1" transform="rotate(-90 149.1 181.1)">A</text>
<text x="185.9" y="183.9" transform="rotate(-90 185.9 183.9)">EN_D</text>
<text x="188.5" y="183.9" transform="rotate(-90 188.5 183.9)">EN_C</text>
<text x="191" y="183.9" transform="rotate(-90 191 183.9)">EN_B</text>
<text x="193.5" y="183.9" transform="rotate(-90 193.5 183.9)">EN_A</text>
<text x="196.1" y="181.1" transform="rotate(-90 196.1 181.1)">D</text>
<text x="198.6" y="181.1" transform="rotate(-90 198.6 181.1)">C</text>
<text x="201.2" y="181.1" transform="rotate(-90 201.2 181.1)">B</text>
<text x="203.7" y="181.1" transform="rotate(-90 203.7 181.1)">A</text>
<text x="240.5" y="183.9" transform="rotate(-90 240.5 183.9)">EN_D</text>
<text x="243.1" y="183.9" transform="rotate(-90 243.1 183.9)">EN_C</text>
<text x="245.6" y="183.9" transform="rotate(-90 245.6 183.9)">EN_B</text>
<text x="248.2" y="183.9" transform="rotate(-90 248.2 183.9)">EN_A</text>
<text x="250.7" y="181.1" transform="rotate(-90 250.7 181.1)">D</text>
<text x="253.2" y="181.1" transform="rotate(-90 253.2 181.1)">C</text>
<text x="255.8" y="181.1" transform="rotate(-90 255.8 181.1)">B</text>
<text x="258.3" y="181.1" transform="rotate(-90 258.3 181.1)">A</text>
<text x="295.1" y="183.9" transform="rotate(-90 295.1 183.9)">EN_D</text>
<text x="297.7" y="183.9" transform="rotate(-90 297.7 183.9)">EN_C</text>
<text x="300.2" y="183.9" transform="rotate(-90 300.2 183.9)">EN_B</text>
<text x="302.8" y="183.9" transform="rotate(-90 302.8 183.9)">EN_A</text>
<text x="305.3" y="181.1" transform="rotate(-90 305.3 181.1)">D</text>
<text x="307.8" y="181.1" transform="rotate(-90 307.8 181.1)">C</text>
<text x="310.4" y="181.1" transform="rotate(-90 310.4 181.1)">B</text>
<text x="312.9" y="181.1" transform="rotate(-90 312.9 181.1)">A</text>
<text x="349.8" y="183.9" transform="rotate(-90 349.8 183.9)">EN_D</text>
<text x="352.3" y="183.9" transform="rotate(-90 352.3 183.9)">EN_C</text>
<text x="354.8" y="183.9" transform="rotate(-90 354.8 183.9)">EN_B</text>
<text x="357.4" y="183.9" transform="rotate(-90 357.4 183.9)">EN_A</text>
<text x="359.9" y="181.1" transform="rotate(-90 359.9 181.1)">D</text>
<text x="362.5" y="181.1" transform="rotate(-90 362.5 181.1)">C</text>
<text x="365" y="181.1" transform="rotate(-90 365 181.1)">B</text>
<text x="367.5" y="181.1" transform="rotate(-90 367.5 181.1)">A</text>
<text x="123.7" y="203.5" transform="rotate(-90 123.7 203.5)">VSS</text>
<text x="141.5" y="203.5" transform="rotate(-90 141.5 203.5)">H</text>
<text x="144" y="203.5" transform="rotate(-90 144 203.5)">G</text>
<text x="146.6" y="203.5" transform="rotate(-90 146.6 203.5)">F</text>
<text x="149.1" y="203.5" transform="rotate(-90 149.1 203.5)">E</text>
<text x="154.2" y="203.5" transform="rotate(-90 154.2 203.5)">VDD</text>
<text x="156.7" y="203.5" transform="rotate(-90 156.7 203.5)">VCC</text>
<text x="178.3" y="203.5" transform="rotate(-90 178.3 203.5)">VSS</text>
<text x="196.1" y="203.5" transform="rotate(-90 196.1 203.5)">H</text>
<text x="198.6" y="203.5" transform="rotate(-90 198.6 203.5)">G</text>
<text x="201.2" y="203.5" transform="rotate(-90 201.2 203.5)">F</text>
<text x="203.7" y="203.5" transform="rotate(-90 203.7 203.5)">E</text>
<text x="208.8" y="203.5" transform="rotate(-90 208.8 203.5)">VDD</text>
<text x="211.3" y="203.5" transform="rotate(-90 211.3 203.5)">VCC</text>
<text x="232.9" y="203.5" transform="rotate(-90 232.9 203.5)">VSS</text>
<text x="250.7" y="203.5" transform="rotate(-90 250.7 203.5)">H</text>
<text x="253.2" y="203.5" transform="rotate(-90 253.2 203.5)">G</text>
<text x="255.8" y="203.5" transform="rotate(-90 255.8 203.5)">F</text>
<text x="258.3" y="203.5" transform="rotate(-90 258.3 203.5)">E</text>
<text x="263.4" y="203.5" transform="rotate(-90 263.4 203.5)">VDD</text>
<text x="265.9" y="203.5" transform="rotate(-90 265.9 203.5)">VCC</text>
<text x="287.5" y="203.5" transform="rotate(-90 287.5 203.5)">VSS</text>
<text x="305.3" y="203.5" transform="rotate(-90 305.3 203.5)">H</text>
<text x="307.8" y="203.5" transform="rotate(-90 307.8 203.5)">G</text>
<text x="310.4" y="203.5" transform="rotate(-90 310.4 203.5)">F</text>
<text x="312.9" y="203.5" transform="rotate(-90 312.9 203.5)">E</text>
<text x="318" y="203.5" transform="rotate(-90 318 203.5)">VDD</text>
<text x="320.5" y="203.5" transform="rotate(-90 320.5 203.5)">VCC</text>
<text x="342.1" y="203.5" transform="rotate(-90 342.1 203.5)">VSS</text>
<text x="359.9" y="203.5" transform="rotate(-90 359.9 203.5)">H</text>
<text x="362.5" y="203.5" transform="rotate(-90 362.5 203.5)">G</text>
<text x="365" y="203.5" transform="rotate(-90 365 203.5)">F</text>
<text x="367.5" y="203.5" transform="rotate(-90 367.5 203.5)">E</text>
<text x="372.6" y="203.5" transform="rotate(-90 372.6 203.5)">VDD</text>
<text x="375.2" y="203.5" transform="rotate(-90 375.2 203.5)">VCC</text>
</g>
<g font-size="1.4" fill="#a90000">
<text x="257.1" y="63.3">J5_19</text>
<text x="257.5" y="60.7">J5_1</text>
<text x="221.6" y="70.9">J5_17</text>
<text x="221.6" y="68.4">J5_18</text>
<text x="257.5" y="68.4">J4_4</text>
<text x="257.5" y="70.9">J4_5</text>
<text x="101.2" y="72.2">1</text>
<text x="101.2" y="77.3">5</text>
<text x="131.7" y="72.2">2</text>
<text x="131.7" y="74.7">4</text>
<text x="221.6" y="73.4">J5_16</text>
<text x="257.5" y="76">J5_8</text>
<text x="131.7" y="82.3">3</text>
<text x="221.6" y="83.6">J4_17</text>
<text x="221.6" y="78.5">J4_19</text>
<text x="257.1" y="83.6">J4_11</text>
<text x="257.1" y="81.1">J4_12</text>
<text x="257.1" y="78.5">J4_16</text>
<text x="221.6" y="86.1">J4_18</text>
<text x="221.9" y="88.7">J5_4</text>
<text x="257.5" y="88.7">J4_8</text>
<text x="257.5" y="86.1">J4_9</text>
<text x="221.9" y="91.2">J5_3</text>
<text x="257.5" y="93.8">J4_3</text>
<text x="257.5" y="91.2">J4_6</text>
<text x="221.6" y="101.4">J4_14</text>
<text x="221.9" y="96.3">J5_2</text>
<text x="257.1" y="101.4">J5_10</text>
<text x="257.1" y="98.8">J5_11</text>
<text x="257.5" y="96.3">J4_2</text>
<text x="221.6" y="106.5">J4_13</text>
<text x="221.6" y="103.9">J4_15</text>
<text x="257.1" y="106.5">J5_13</text>
<text x="257.5" y="103.9">J5_9</text>
<text x="221.6" y="109">J4_10</text>
<text x="221.9" y="111.5">J5_7</text>
<text x="257.1" y="109">J5_12</text>
<text x="257.1" y="111.5">J5_15</text>
<text x="221.9" y="114.1">J5_5</text>
<text x="257.1" y="114.1">J5_14</text>
<text x="257.5" y="119.2">J4_1</text>
<text x="130.6" y="177.4" transform="rotate(-90 130.6 177.4)">15</text>
<text x="133.1" y="177" transform="rotate(-90 133.1 177)">9</text>
<text x="135.6" y="177" transform="rotate(-90 135.6 177)">7</text>
<text x="138.2" y="177" transform="rotate(-90 138.2 177)">2</text>
<text x="140.7" y="177.4" transform="rotate(-90 140.7 177.4)">14</text>
<text x="143.3" y="177.4" transform="rotate(-90 143.3 177.4)">10</text>
<text x="145.8" y="177" transform="rotate(-90 145.8 177)">6</text>
<text x="148.3" y="177" transform="rotate(-90 148.3 177)">3</text>
<text x="185.2" y="177.4" transform="rotate(-90 185.2 177.4)">15</text>
<text x="187.7" y="177" transform="rotate(-90 187.7 177)">9</text>
<text x="190.2" y="177" transform="rotate(-90 190.2 177)">7</text>
<text x="192.8" y="177" transform="rotate(-90 192.8 177)">2</text>
<text x="195.3" y="177.4" transform="rotate(-90 195.3 177.4)">14</text>
<text x="197.9" y="177.4" transform="rotate(-90 197.9 177.4)">10</text>
<text x="200.4" y="177" transform="rotate(-90 200.4 177)">6</text>
<text x="202.9" y="177" transform="rotate(-90 202.9 177)">3</text>
<text x="239.8" y="177.4" transform="rotate(-90 239.8 177.4)">15</text>
<text x="242.3" y="177" transform="rotate(-90 242.3 177)">9</text>
<text x="244.9" y="177" transform="rotate(-90 244.9 177)">7</text>
<text x="247.4" y="177" transform="rotate(-90 247.4 177)">2</text>
<text x="249.9" y="177.4" transform="rotate(-90 249.9 177.4)">14</text>
<text x="252.5" y="177.4" transform="rotate(-90 252.5 177.4)">10</text>
<text x="255" y="177" transform="rotate(-90 255 177)">6</text>
<text x="257.6" y="177" transform="rotate(-90 257.6 177)">3</text>
<text x="294.4" y="177.4" transform="rotate(-90 294.4 177.4)">15</text>
<text x="296.9" y="177" transform="rotate(-90 296.9 177)">9</text>
<text x="299.5" y="177" transform="rotate(-90 299.5 177)">7</text>
<text x="302" y="177" transform="rotate(-90 302 177)">2</text>
<text x="304.5" y="177.4" transform="rotate(-90 304.5 177.4)">14</text>
<text x="307.1" y="177.4" transform="rotate(-90 307.1 177.4)">10</text>
<text x="309.6" y="177" transform="rotate(-90 309.6 177)">6</text>
<text x="312.2" y="177" transform="rotate(-90 312.2 177)">3</text>
<text x="349" y="177.4" transform="rotate(-90 349 177.4)">15</text>
<text x="351.5" y="177" transform="rotate(-90 351.5 177)">9</text>
<text x="354.1" y="177" transform="rotate(-90 354.1 177)">7</text>
<text x="356.6" y="177" transform="rotate(-90 356.6 177)">2</text>
<text x="359.2" y="177.4" transform="rotate(-90 359.2 177.4)">14</text>
<text x="361.7" y="177.4" transform="rotate(-90 361.7 177.4)">10</text>
<text x="364.2" y="177" transform="rotate(-90 364.2 177)">6</text>
<text x="366.8" y="177" transform="rotate(-90 366.8 177)">3</text>
<text x="122.9" y="207.4" transform="rotate(-90 122.9 207.4)">8</text>
<text x="140.7" y="207.8" transform="rotate(-90 140.7 207.8)">13</text>
<text x="143.3" y="207.8" transform="rotate(-90 143.3 207.8)">11</text>
<text x="145.8" y="207.4" transform="rotate(-90 145.8 207.4)">5</text>
<text x="148.3" y="207.4" transform="rotate(-90 148.3 207.4)">4</text>
<text x="153.4" y="207.8" transform="rotate(-90 153.4 207.8)">16</text>
<text x="156" y="207.4" transform="rotate(-90 156 207.4)">1</text>
<text x="177.5" y="207.4" transform="rotate(-90 177.5 207.4)">8</text>
<text x="195.3" y="207.8" transform="rotate(-90 195.3 207.8)">13</text>
<text x="197.9" y="207.8" transform="rotate(-90 197.9 207.8)">11</text>
<text x="200.4" y="207.4" transform="rotate(-90 200.4 207.4)">5</text>
<text x="202.9" y="207.4" transform="rotate(-90 202.9 207.4)">4</text>
<text x="208" y="207.8" transform="rotate(-90 208 207.8)">16</text>
<text x="210.6" y="207.4" transform="rotate(-90 210.6 207.4)">1</text>
<text x="232.2" y="207.4" transform="rotate(-90 232.2 207.4)">8</text>
<text x="249.9" y="207.8" transform="rotate(-90 249.9 207.8)">13</text>
<text x="252.5" y="207.8" transform="rotate(-90 252.5 207.8)">11</text>
<text x="255" y="207.4" transform="rotate(-90 255 207.4)">5</text>
<text x="257.6" y="207.4" transform="rotate(-90 257.6 207.4)">4</text>
<text x="262.6" y="207.8" transform="rotate(-90 262.6 207.8)">16</text>
<text x="265.2" y="207.4" transform="rotate(-90 265.2 207.4)">1</text>
<text x="286.8" y="207.4" transform="rotate(-90 286.8 207.4)">8</text>
<text x="304.5" y="207.8" transform="rotate(-90 304.5 207.8)">13</text>
<text x="307.1" y="207.8" transform="rotate(-90 307.1 207.8)">11</text>
<text x="309.6" y="207.4" transform="rotate(-90 309.6 207.4)">5</text>
<text x="312.2" y="207.4" transform="rotate(-90 312.2 207.4)">4</text>
<text x="317.2" y="207.8" transform="rotate(-90 317.2 207.8)">16</text>
<text x="319.8" y="207.4" transform="rotate(-90 319.8 207.4)">1</text>
<text x="341.4" y="207.4" transform="rotate(-90 341.4 207.4)">8</text>
<text x="359.2" y="207.8" transform="rotate(-90 359.2 207.8)">13</text>
<text x="361.7" y="207.8" transform="rotate(-90 361.7 207.8)">11</text>
<text x="364.2" y="207.4" transform="rotate(-90 364.2 207.4)">5</text>
<text x="366.8" y="207.4" transform="rotate(-90 366.8 207.4)">4</text>
<text x="371.9" y="207.8" transform="rotate(-90 371.9 207.8)">16</text>
<text x="374.4" y="207.4" transform="rotate(-90 374.4 207.4)">1</text>
</g>
</svg>
